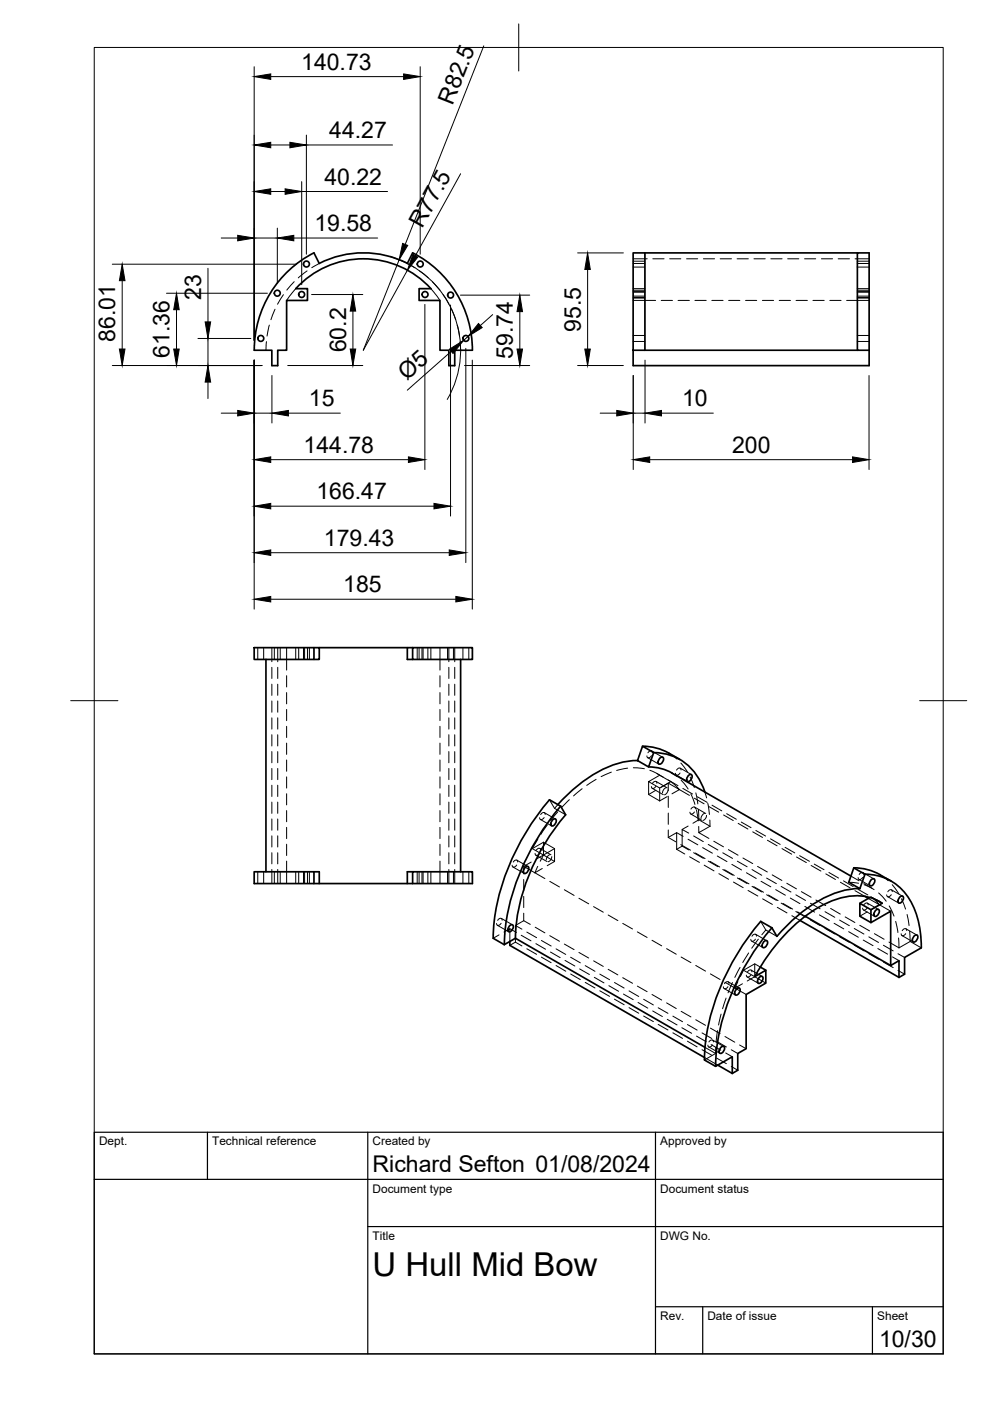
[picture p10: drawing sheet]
<svg xmlns="http://www.w3.org/2000/svg" width="210mm" height="297mm" viewBox="0 0 210 297" stroke-linecap="round" stroke-linejoin="round" font-family="sans-serif">
<!-- layer: Visible -->
<g fill="none" stroke="#000" stroke-width=".36">
<path d="M66.6 53.6a23.1 23.1 0 0 0-12.7 20.6l3.7 .1v3.2h1.3v-3.2h1.9v-10.6h4.4v-2.5h-2.5a19.4 19.4 0 0 1 28.7 0M66.6 53.6l1.1 2.3M86.4 55.8a20.6 20.6 0 0 0-18.7 0M87.5 53.6l-1.1 2.3M87.5 53.6a23.1 23.1 0 0 1 12.7 20.7h-3.8v3.2h-1.2v-3.2h-1.9v-10.6h-4.4v-2.5h2.5M134.2 53.6h2.5v20.7h-2.5zM136.7 53.6h45.1M134.2 74.3v3.2h50.1v-23.9h-2.5v20.7h2.5M136.7 74.3h45.1M53.9 137.3h12.7v2.5h-12.7zM56.4 139.8v45M66.6 137.3h1.1v2.5h-1.1"/>
<path d="M67.7 137.3h18.7M87.5 137.3h12.7v2.5h-12.7zM87.5 137.3h-1.1v2.5h1.1M97.7 139.8v45M136.2 158.2l2.4 1.4-1.1 3-2.3-1.3zM136.2 158.2a11.2 11.2 0 0 1 5.6 1.5l2.3 1.3M138.6 159.6a11.3 11.3 0 0 1 10.9 8.3M116.5 169.6l2.4 1.3 1 1.8a43.7 43.7 0 0 0-10.6 24.7v1.5l-2.4 1.4-2.3-1.4a47.3 47.3 0 0 1 10.7-27.9zM117.1 173.9l.7-.3a.97 .97 0 0 1-.9 1.5 .84 .84 0 0 1 .2-1.2zM118.9 170.9a49.1 49.1 0 0 0-11.9 27.8l-.1 1.6M135.2 161.2a20.3 20.3 0 0 0-12.1 4.9l-2.5 2.1-2.3 2.4M137.5 162.6l3 .4 2 .9"/>
<path d="M139.9 160.8l.6-.3a.97 .97 0 0 1-.8 1.5 .84 .84 0 0 1 .2-1.2zM142.5 163.9l37.9 21.8M145.9 164.5l.7-.3a.97 .97 0 0 1-.9 1.5 .84 .84 0 0 1 .2-1.2zM66.6 187.3v-2.5h-12.7v2.5h46.3v-2.5h-12.7v2.5M66.6 184.8h1.1v2.5M87.5 184.8h-1.1v2.5M108 196.3l.7-.2a.97 .97 0 0 1-.9 1.4 .84 .84 0 0 1 .2-1.2zM108.1 199.6v.8l41.3 23.8M109.3 198.9l40.2 23.2M111.3 183.9l.7-.2a.97 .97 0 0 1-.9 1.5 .84 .84 0 0 1 .2-1.3zM161.3 195.4l2.4 1.3M161.3 195.3a49.1 49.1 0 0 0-11.9 27.8v1.6"/>
<path d="M161.9 199.7l.7-.3a.97 .97 0 0 1-.8 1.5 .84 .84 0 0 1 .1-1.2zM163.7 196.7a49.1 49.1 0 0 0-11.9 27.8l-.1 1.6M169.6 195.1l21 12.1M170.7 194.3l18.1 10.4M181 184l2.4 1.4-1.1 3-2.3-1.3zM181 184a11.2 11.2 0 0 1 5.5 1.4M182.3 188.4a20.7 20.7 0 0 0-12.6 5.3l-2.5 2.2-2.5 2.6-1-1.8M183.4 185.3a11.1 11.1 0 0 1 10.5 7.4 20.8 20.8 0 0 1 1.4 8.3l-3.5 2v3.6l-1.2 .6M183.4 190.1l.7 .4M184.4 190.3l-2.1 1.2M184.7 192.9l-2.4-1.4v2.8l2.4 1.3M184.7 186.6l.6-.3a.97 .97 0 0 1-.8 1.5 .84 .84 0 0 1 .2-1.2z"/>
<path d="M185.6 193.1l.7-.3a.97 .97 0 0 1-.9 1.5 .84 .84 0 0 1 .2-1.2zM185.8 190.8l1.2 .7-2.3 1.4v2.7l4.1-2.4v11.5l1.8-1v3.5M186.5 185.4l2.4 1.4M187 191.5a11.3 11.3 0 0 0-10.9-.4 34.4 34.4 0 0 0-15.3 14.6l-.8 1.4M190.8 190.2l.6-.2a.97 .97 0 0 1-.8 1.5 .84 .84 0 0 1 .2-1.3zM193.8 198.5l.6-.2a.97 .97 0 0 1-.8 1.4 .84 .84 0 0 1 .2-1.2zM156.1 209.7l.7-.2a.97 .97 0 0 1-.9 1.4 .84 .84 0 0 1 .2-1.2zM160 207.1l2.4-1.4v2.7l-4.2 2.4v11.5l-1.8 1.1v3.5l-1.1 .7M161 207.3l.6-.3a.97 .97 0 0 1-.8 1.5 .84 .84 0 0 1 .2-1.2zM161.2 205l1.2 .7M149.4 224.7l2.3 1.4M151.7 226.1l3.6-2v3.5"/>
<path d="M152.2 225.8l3.1 1.8M152.8 222.1l.7-.2a.97 .97 0 0 1-.9 1.4 .84 .84 0 0 1 .2-1.2z"/>
<circle cx="65" cy="56" r=".62"/>
<circle cx="89.1" cy="56" r=".62"/>
<circle cx="55.3" cy="71.8" r=".62"/>
<circle cx="58.8" cy="62.2" r=".62"/>
<circle cx="64" cy="62.4" r=".62"/>
<circle cx="90.1" cy="62.4" r=".62"/>
<circle cx="95.5" cy="62.6" r=".62"/>
<circle cx="98.8" cy="71.8" r=".62"/>
</g>
<!-- layer: Hidden -->
<g fill="none" stroke="#000" stroke-width=".21">
<path d="M62.4 59.7l-1.6 1.8M65.1 57.4l-1.9 1.5M67.7 55.9l-1.6 .9M86.4 55.9l1.5 .9M88.9 57.4l1.9 1.5M91.7 59.7l1.5 1.8M134.2 55.9h2.5M134.2 54.9h3M134.2 56.6h2.5M134.2 55.4h2.5M138.4 54.9h2.4M142 54.9h2.4"/>
<path d="M145.6 54.9h2.3M149.1 54.9h2.4M152.7 54.9h2.4M156.3 54.9h2.4M159.9 54.9h2.3M163.4 54.9h2.4M167 54.9h2.4M170.6 54.9h2.4M174.2 54.9h2.3M177.7 54.9h2.4M181.3 54.9h3M181.8 55.9h2.5"/>
<path d="M181.8 56.6h2.5M181.8 55.4h2.5M56.5 72.4l-.1 1.9M57.1 68.9l-.5 2.4M58.3 65.6l-.9 2.2M60.1 62.5l-1.3 2M62.7 61.2l-1.9 2.5M91.4 61.2l1.9 2.5M94 62.5l1.2 2M95.7 65.6l.9 2.2M96.9 68.9l.5 2.4M97.6 72.4l.1 1.9"/>
<path d="M134.2 61.2h2.5M134.2 63.7h4.8M134.2 63.1h2.5M134.2 61.8h2.5M134.2 63.2h2.5M134.2 61.9h2.5M134.2 72.4h2.5M134.2 71.1h2.5M134.2 62.8h2.5M134.2 61.5h2.5M140.2 63.7h2.4M143.8 63.7h2.4"/>
<path d="M147.3 63.7h2.4M150.9 63.7h2.4M154.5 63.7h2.4M158.1 63.7h2.3M161.6 63.7h2.4M165.2 63.7h2.4M168.8 63.7h2.4M172.4 63.7h2.4M175.9 63.7h2.4M179.5 63.7h4.8M181.8 61.2h2.5M181.8 63.1h2.5"/>
<path d="M181.8 61.8h2.5M181.8 63.2h2.5M181.8 61.9h2.5M181.8 72.4h2.5M181.8 71.1h2.5M181.8 62.8h2.5M181.8 61.5h2.5M54.7 137.3v2.5M55.9 137.3v2.5M57.6 137.3v3M58.2 137.3v2.5M58.9 137.3v3"/>
<path d="M59.4 137.3v2.5M60.8 137.3v4.8M62.7 137.3v2.5M63.3 137.3v2.5M64.3 137.3v2.5M64.6 137.3v2.5M65.2 137.3v2.5M65.6 137.3v2.5M88.5 137.3v2.5M88.9 137.3v2.5M89.5 137.3v2.5M89.7 137.3v2.5"/>
<path d="M90.7 137.3v2.5M91.4 137.3v2.5M93.3 137.3v4.8M94.9 137.3v2.5M95.2 137.3v3M96.1 137.3v2.5M96.4 137.3v3M98.1 137.3v2.5M99.4 137.3v2.5M57.6 141.5v2.4M57.6 145.1v2.3M57.6 148.6v2.4"/>
<path d="M57.6 152.2v2.4M57.6 155.8v2.4M57.6 159.3v2.4M58.9 141.5v2.4M58.9 145.1v2.3M58.9 148.6v2.4M58.9 152.2v2.4M58.9 155.8v2.4M58.9 159.3v2.4M60.8 143.3v2.4M60.8 146.8v2.4M60.8 150.4v2.4"/>
<path d="M60.8 154v2.4M60.8 157.6v2.3M93.3 143.3v2.4M93.3 146.8v2.4M93.3 150.4v2.4M93.3 154v2.4M93.3 157.6v2.3M95.2 141.5v2.4M95.2 145.1v2.3M95.2 148.6v2.4M95.2 152.2v2.4M95.2 155.8v2.4"/>
<path d="M95.2 159.3v2.4M96.4 141.5v2.4M96.4 145.1v2.3M96.4 148.6v2.4M96.4 152.2v2.4M96.4 155.8v2.4M96.4 159.3v2.4M138.2 159.2l2.3 1.4M138.3 159.6a.44 .44 0 0 0-.4-.5 .44 .44 0 0 0-.4 .4l-.1 .1M141.8 159.6l1.7 1.3M57.6 162.9v2.4M57.6 166.5v2.4"/>
<path d="M57.6 170.1v2.4M57.6 173.6v2.4M57.6 177.2v2.4M58.9 162.9v2.4M58.9 166.5v2.4M58.9 170.1v2.4M58.9 173.6v2.4M58.9 177.2v2.4M60.8 161.1v2.4M60.8 164.7v2.4M60.8 168.3v2.4M60.8 171.9v2.3"/>
<path d="M60.8 175.4v2.4M60.8 179v2.4M93.3 161.1v2.4M93.3 164.7v2.4M93.3 168.3v2.4M93.3 171.9v2.3M93.3 175.4v2.4M93.3 179v2.4M95.2 162.9v2.4M95.2 166.5v2.4M95.2 170.1v2.4M95.2 173.6v2.4"/>
<path d="M95.2 177.2v2.4M96.4 162.9v2.4M96.4 166.5v2.4M96.4 170.1v2.4M96.4 173.6v2.4M96.4 177.2v2.4M112.9 179.9l2.3 1.4-.7 1.3M114 177.9l-1.1 2M114.5 179.9l2.3 1.3M114.6 173.7l2.3 1.4M115.2 178.6l2.4 1.3v2.8l-2.4-1.4zM115.2 178.6l-2.3 1.3"/>
<path d="M115.4 173.3l-.1 .1a.47 .47 0 0 1-.4 .4 .47 .47 0 0 1-.5-.4M115.4 172.3l2.4 1.4M115.6 172.7a.48 .48 0 0 0-.5-.5 .48 .48 0 0 0-.5 .5M116 174.9l-1.3 2M116.5 169.6l1.1 1.8 2.3 1.3M117.6 179.9l-4 2.3M118.3 172.1l-1.6 1.9M118.3 170.6l-.7 .8M120.7 169.6l-1.7 1.6M123.4 167.2l-1.8 1.5M126.4 165.2l-2 1.3M129.6 163.7l-2.2 1"/>
<path d="M133.1 162.9l-2.4 .5M134.3 162.8l2.3 .2M137.3 160.6l2.4 1.4M137.5 165.7l2.4-1.3 2.3 1.3-2.3 1.4zM137.5 165.7v2.8l2.4 1.3M137.8 163.3l2.1 1.1M138.1 160.2v.1a.47 .47 0 0 1-.5 .4 .47 .47 0 0 1-.4-.4M138.3 167.1l2.3 1.4M139.1 166.7l-.1 .1a.47 .47 0 0 1-.4 .4 .47 .47 0 0 1-.5-.4M139.1 167.5l-1.6 1M139.1 165.7l2.4 1.4M139.3 164l1.4 .8"/>
<path d="M139.3 166.1a.48 .48 0 0 0-.5-.5 .48 .48 0 0 0-.5 .5M139.9 167.1v2.7M141.2 167l-.4 .3-.3 .8M141.5 168.9l-1.6 .9M141.6 167.4l-.2 .8-.5 .3M141.7 177.6l1.8-1.1v3.6M141.7 166l-1.6 .9M141.7 166v1.6M141.7 168.8v2.4M141.7 172.4v2.4M141.7 176v1.6M141.7 177.6l1.6 .9"/>
<path d="M141.7 165.4l2 1.2M142.2 165.7l1.9 1.7-2.4-1.4M142.5 163.9l1 .7M142.5 168.3l1.6-.9 2.1 1.2M143.4 164.3l2.4 1.4M143.5 176.5l1.3 .8M144.2 163.9h-.1a.47 .47 0 0 1-.4 .5 .47 .47 0 0 1-.5-.5M144.2 162.9l2.4 1.3M144.3 179.1l2.1 1.2M144.4 161.8l1.4 1.9M144.4 163.2a.45 .45 0 0 0-.4-.4 .45 .45 0 0 0-.5 .4l-.1 .1M144.4 165.4l1.5 1.9"/>
<path d="M144.6 179.4l-1.1 .7M144.6 179.4l1.4 .8M144.8 167.2l2 1.1M145.9 177.9l2.1 1.2M145.9 175.1l-1.3 .8M146 176.6l-1.4-.7v3.5M146.3 164.7l.9 2.3M146.5 172.6l2.3 1.3M146.5 168.3l.8 2.2M147.1 177.2l2 1.2M147.2 169.2l2.1 1.2M147.2 172.2a.47 .47 0 0 1-.5 .4 .47 .47 0 0 1-.4-.4"/>
<path d="M147.3 171.1l2.3 1.4M147.4 171.5a.45 .45 0 0 0-.4-.5 .45 .45 0 0 0-.4 .4l-.1 .1M147.5 168.1l.5 2.3M147.7 171.7l.3 2.3M147.9 168.9l2 1.2M148.1 171.6l.1 2.2M148.2 173.8l2.3 1.4M148.2 176.5l2.1 1.3M148.2 173.8l-1.3 .7M149 179.7l2 1.2M149.4 172.5l-.4 .2-.4 .9M149.4 167.9l.4 1.3"/>
<path d="M149.8 172.9l-.3 .7-.4 .4M150.1 170.3l.3 2.4M150.2 179l2 1.2M150.3 171l2.1 1.2M150.5 173.9v1.3M150.5 175.2l-2.3 1.3-.1-1.3M151 170.7l2 1.2M151.3 178.4l2.1 1.1M153.4 172.8l2.1 1.2M154.1 172.5l2 1.2M156.5 174.6l2.1 1.2M157.2 174.3l2 1.2"/>
<path d="M159.6 176.4l2.1 1.2M160.3 176.1l2 1.2M162.7 178.1l2.1 1.2M163.4 177.8l2 1.2M165.8 179.9l2.1 1.2M166.5 179.6l2 1.2M54.7 184.8v2.5M55.9 184.8v2.5M57.6 180.8v2.4M57.6 184.3v3M58.2 184.8v2.5M58.9 180.8v2.4"/>
<path d="M58.9 184.3v3M59.4 184.8v2.5M60.8 182.6v4.7M62.7 184.8v2.5M63.3 184.8v2.5M64.3 184.8v2.5M64.6 184.8v2.5M65.2 184.8v2.5M65.6 184.8v2.5M88.5 184.8v2.5M88.9 184.8v2.5M89.5 184.8v2.5"/>
<path d="M89.7 184.8v2.5M90.7 184.8v2.5M91.4 184.8v2.5M93.3 182.6v4.7M94.9 184.8v2.5M95.2 180.8v2.4M95.2 184.3v3M96.1 184.8v2.5M96.4 180.8v2.4M96.4 184.3v3M98.1 184.8v2.5M99.4 184.8v2.5"/>
<path d="M105.5 196.2l2.3 1.3M105.8 198.2l-1.2 .7M106.3 195.8h-.1a.47 .47 0 0 1-.5 .4 .47 .47 0 0 1-.4-.4M106.3 194.7l2.3 1.4M106.5 195.1a.48 .48 0 0 0-.5-.4 .48 .48 0 0 0-.5 .4M106.8 197.6l1.3-.7v2.7M108.1 196.9l1.4 .8M108.8 183.8l2.3 1.4M109.3 199.8l-1.2 .6M109.3 199.8l1.4 .8M109.6 183.4l-.1 .1a.48 .48 0 0 1-.4 .3 .48 .48 0 0 1-.5-.3v-.1M109.6 182.4l2.4 1.3"/>
<path d="M109.8 182.8a.48 .48 0 0 0-.5-.5 .48 .48 0 0 0-.5 .5M110.5 198.3l2.1 1.2M110.7 197l-1.4-.8v3.6M111 183.7l2.4 1.3M111 183.7v1.6M111 186.5v2.4M111 190v2.4M111 193.6v1.6M111 195.2l1.4 .8M111 195.2l-1.7 1M111.7 197.6l2.1 1.2M112.6 182.8l-1.6 .9"/>
<path d="M113.4 185l2.1 1.3M113.5 196.6l2 1.2M113.6 181.3l2.4 1.4M114 183.7l-.6 1.3M114.4 180.9v.1a.47 .47 0 0 1-.5 .4 .47 .47 0 0 1-.4-.5M114.6 180.3a.45 .45 0 0 0-.4-.5 .45 .45 0 0 0-.5 .4v.1M114.8 199.4l2.1 1.2M115 184.1l-1.6 .9M116.6 181.2l-.5 .4-.3 .7M116.6 186.9l2 1.2M116.6 198.4l2 1.2M117 181.6l-.2 .7-.6 .4"/>
<path d="M117.6 182.7l-1.6 .8M119.7 188.6l2 1.3M122.7 190.4l2.1 1.2M125.9 192.2l2 1.2M128.9 194l2.1 1.2M132 195.8l2.1 1.2M135.1 197.6l2.1 1.2M138.2 199.4l2.1 1.1M143.5 180.1l1.7 1M146.2 181.7l2.1 1.1M147.1 180.8l2 1.2M147.4 180.9l2.1 1.1"/>
<path d="M149.3 183.4l2.1 1.2M150.2 182.6l2 1.2M150.5 182.6l2.1 1.2M152.1 181.5l2 1.2M152.4 185.2l2.1 1.2M153.2 184.3l2.1 1.2M153.2 180.8l2.1 1.2M153.6 184.4l2.1 1.2M154.4 180.1l2.1 1.2M155.2 183.3l2 1.2M155.5 187l2.1 1.2M156.3 186.1l2.1 1.2"/>
<path d="M156.3 182.6l2.1 1.2M156.7 186.2l2.1 1.2M157.5 181.9l2.1 1.2M158.3 185l2 1.3M158.6 188.8l2.1 1.2M159.4 199.5l2.3 1.4M159.4 187.9l2.1 1.2M159.4 184.4l2.1 1.2M159.8 188l2.1 1.2M160.2 199.1l-.1 .1a.47 .47 0 0 1-.4 .4 .47 .47 0 0 1-.5-.4M160.2 198.1l2.4 1.4M160.4 198.5a.48 .48 0 0 0-.5-.5 .48 .48 0 0 0-.5 .5"/>
<path d="M160.6 183.7l2.1 1.2M160.8 199.1l-1.4 1.9M161.3 195.4l1.1 1.8M161.4 186.8l2 1.2M161.5 198.2l.9-1 2.3 1.3M161.7 190.6l2.1 1.2M162.5 189.7l2.1 1.2M162.5 186.2l2.1 1.2M162.9 189.8l2.1 1.2M163.7 185.5l2.1 1.2M164.5 188.6l2 1.2M164.8 192.4l2.1 1.2"/>
<path d="M165.6 191.5l2.1 1.2M165.6 187.9l2.1 1.2M166 191.5l2.1 1.3M166.8 187.3l2.1 1.2M167.6 190.4l2 1.2M167.9 194.1l1.7 1M168.7 193.3l2.1 1.2M168.7 189.7l2.1 1.2M168.9 181.7l2.1 1.2M169.1 193.3l1.6 1M169.5 181.4l2.1 1.2M169.9 189l2.1 1.2"/>
<path d="M170.6 192.2l2.1 1.2M171.8 195.1l2.1 1.1M171.8 191.5l2.1 1.2M172 183.5l2.1 1.2M172.6 183.2l2.1 1.2M173 190.8l2.1 1.2M173.7 194l2.1 1.2M174.9 196.8l2.1 1.2M174.9 193.3l2.1 1.2M175.1 185.3l2 1.2M175.7 185l2.1 1.2M176.1 192.6l2.1 1.2"/>
<path d="M176.8 195.8l2.1 1.1M178 198.6l2.1 1.2M178 195.1l2.1 1.2M178.2 187.1l2 1.1M178.8 186.8l2.1 1.2M179.2 194.4l2.1 1.2M179.9 197.5l2.1 1.2M180 187.1l2 .2M180.4 185.7l1.7 1M181.1 196.9l2.1 1.1M181.3 188.8l2.1 1.3M181.9 188.6l2.1 1.1"/>
<path d="M182.1 186.4l2.4 1.4M182.3 196.2l2.1 1.2M182.9 186v.1a.47 .47 0 0 1-.5 .4 .47 .47 0 0 1-.5-.4M182.9 185l2.4 1.4M183 199.3l2.1 1.2M183.1 192.9l2.3 1.4M183.1 185.4a.48 .48 0 0 0-.5-.5 .48 .48 0 0 0-.4 .5M183.2 187.3l1.7 1M183.2 187.6l2.1 1M183.9 192.5l-.1 .1a.47 .47 0 0 1-.4 .4 .47 .47 0 0 1-.5-.5M183.9 193.3l-1.6 1M183.9 191.5l2.4 1.3"/>
<path d="M184.1 191.9a.44 .44 0 0 0-.4-.5 .44 .44 0 0 0-.5 .4l-.1 .1M184.1 190.5l2.4 1.3-1.8-1.6 1.1 .6M184.2 198.6l2.1 1.2M184.7 190.2l-.3 .1M184.9 192.8l1.6-1 2.3 1.4M185 190.3l1.4 .8M185.4 198l2.1 1.1M186.3 189.3l1.6 1.8M186.5 185.4l1.8 1.3M188.2 190.1l2.3 1.4M188.5 199.7l2.1 1.3M188.5 192.1l1 2.1"/>
<path d="M189 189.7h-.1a.47 .47 0 0 1-.4 .5 .47 .47 0 0 1-.5-.4v-.1M189 188.7l2.4 1.3M189.2 187.6l1.4 1.9M189.2 189a.48 .48 0 0 0-.5-.4 .48 .48 0 0 0-.5 .5M189.9 195.4l.5 2.3M190.5 198.9l.1 2.1M191.1 190.5l.9 2.3M191.2 198.4l2.4 1.3M192 198a.47 .47 0 0 1-.4 .4 .47 .47 0 0 1-.5-.4M192.1 196.9l2.3 1.4M192.2 197.3a.48 .48 0 0 0-.5-.4 .48 .48 0 0 0-.4 .4M192.3 193.9l.4 2.3"/>
<path d="M192.9 197.4l.1 2.2M193 199.6l2.3 1.4M193 199.6l-2.4 1.4M111.7 201.2l2.1 1.1M113.6 200.1l2.1 1.2M114.8 202.9l2.1 1.2M116.7 201.9l2.1 1.1M117.9 204.7l2.1 1.2M117.9 201.2l2.1 1.2M119.7 200.2l2 1.1M119.8 203.6l2.1 1.2M121 206.5l2 1.2"/>
<path d="M121 203l2 1.1M122.7 201.9l2.1 1.2M122.9 205.4l2.1 1.2M124.1 208.3l2.1 1.2M124.1 204.7l2.1 1.2M125.9 203.7l2 1.2M126 207.2l2.1 1.2M127.2 210.1l2 1.2M127.2 206.5l2 1.2M128.9 205.5l2.1 1.2M129.1 209l2 1.2M130.3 211.8l2 1.2"/>
<path d="M130.3 208.3l2 1.2M132 207.3l2.1 1.2M132.2 210.8l2.1 1.1M133.4 213.6l2 1.2M133.4 210.1l2 1.2M135.1 209.1l2.1 1.2M135.3 212.5l2.1 1.2M136.5 215.4l2 1.2M136.5 211.9l2 1.2M138.2 210.8l2.1 1.2M138.4 214.3l2 1.2M139.6 217.2l2 1.2"/>
<path d="M139.6 213.7l2 1.1M141.3 201.1l2.1 1.2M141.3 212.6l2.1 1.2M141.5 216.1l2.1 1.2M142.7 219l2 1.2M142.7 215.4l2 1.2M144.4 202.9l2.1 1.2M144.4 214.4l2.1 1.2M144.6 217.9l2 1.2M145.8 217.2l2 1.2M147.5 204.7l2.1 1.2M147.5 216.2l2.1 1.2"/>
<path d="M147.7 219.7l2 1.2M148.8 219l2.1 1.2M150.6 206.5l2.1 1.2M150.6 218l2.1 1.2M152.1 218.5l-.3 2.4M152.9 215l-.5 2.3M153.6 209.6l2.3 1.4M153.7 208.3l2.1 1.2M153.7 219.8l2.1 1.2M153.9 211.6l-.7 2.3M154.3 209.2a.47 .47 0 0 1-.5 .5 .47 .47 0 0 1-.4-.5M154.4 208.2l2.3 1.3"/>
<path d="M154.6 208.5a.45 .45 0 0 0-.4-.4 .45 .45 0 0 0-.5 .4l-.1 .1M155.3 208.3l-.9 2.2M155.8 209.5l2.4 1.3M156.4 208.1l-.6 1.4M156.9 205.1l-1.1 2.1M157 207l.6-1.3 2.4 1.4-1.6 .9M157.4 208.6l-1.6 .9M158.4 207.1l2.4 1.4M158.7 202l-1.2 2.1M159.2 206.7v.1a.48 .48 0 0 1-.5 .3 .48 .48 0 0 1-.5-.3v-.1M159.3 205.7l2.3 1.3M159.4 206.1a.48 .48 0 0 0-.5-.5 .48 .48 0 0 0-.4 .5"/>
<path d="M160 204.4v2.7l2.4 1.3M161.2 205l-1.2-.6-2.4 1.3M181.1 200.4l2.1 1.2M184.2 202.2l2.1 1.2M186.1 201.1l2.1 1.2M187.3 204l2.1 1.2M187.3 200.4l2.1 1.2M189.2 202.9l1.4 .8M190.4 205.7l1.4 .9M190.4 202.2l1.4 .8M145.8 220.8l2 1.2M148.8 222.6l2.1 1.1"/>
<path d="M149.4 224.2l2.8 1.6M150.3 222l2.3 1.3M150.8 221.5l2 1.2M151 221.6a.46 .46 0 0 1-.5 .4 .46 .46 0 0 1-.4-.4M151.1 220.5l2.3 1.4M151.3 220.9a.48 .48 0 0 0-.5-.4 .48 .48 0 0 0-.5 .4M151.7 223.4l-2.3 1.3M151.7 222v1.4l-2.2-1.3M151.9 224.3l2.1 1.2M151.9 220.8l2.1 1.2M153.9 223.3l1.4 .8M155 226.1l1.4 .8"/>
<path d="M155 222.6l1.4 .8M156.8 221.6l1.4 .7"/>
</g>
<!-- layer: BORDER -->
<path d="M20 10.1h180v276.9h-180zM110 5.1v10M15 148.6h10M195 148.6h10" fill="none" stroke="#000" stroke-width=".21"/>
<!-- layer: TITLEBLOCK -->
<path d="M20 240.1h180v46.9h-180zM20 250h180M44 240.1v9.9M78 240.1v46.9M139 240.1v46.9M78 260.1h122M139 277.1h61M149 277.1v9.9M185 277.1v9.9" fill="none" stroke="#000" stroke-width=".25"/>
<!-- layer: FD_Dimensions -->
<g fill="none" stroke="#000" stroke-width=".21">
<path d="M53.9 14.1v58.1M57.4 16.2h28.2M89.1 14.1v39.8M102.6 9.7l-16.7 42.1M57.4 30.7h4.1M64 38.5v21.9M65 28.6v25.3M65 30.7h18.2M97.7 36.8l-9.6 17.4M23.8 56h39.1M25.9 59.5v14.5M44.1 56.9v11.3"/>
<path d="M46.9 50.5h3.5M53.9 50.5h4.9M57.4 40.6h3.1M58.8 48.4v11.7M62.3 50.5h17.8M64 40.6h18.2M82.6 54.4a20.6 20.6 0 0 1 12.2 30.3M84.6 55.1l-7.6 19.2 9.4-17M122.5 53.6h9.7M124.6 57.1v16.9M23.8 77.5h31.7M35.3 62.2h21.4"/>
<path d="M37.4 65.7v8.3M42 71.8h11.2M44.1 71.8v5.7M53.9 76.4v52.7M57.7 79.6v10.1M61 77.5h15.9M66.1 62.4h10.8M74.8 66v8M90.1 64.5v35.1M95.5 64.7v44.7M95.7 74.5l-9.3 8.2M97.6 62.6h14.7"/>
<path d="M98.5 77.5h13.8M98.8 73.9v45.4M99.2 71.3l-.9 .9M100.1 76.4v52.7M104.5 66.7l-2.6 2.3M110.2 66.1v7.9M122.5 77.5h9.7M134.3 79.6v20M136.8 76.4v13.3M184.3 79.6v20M44.1 81v3.5M46.9 87.6h3.5"/>
<path d="M53.9 87.6h3.8M57.4 97.5h29.2M61.2 87.6h11M127.3 87.6h3.5M134.3 87.6h2.5M137.8 97.5h43M140.3 87.6h10.9M57.4 117.2h37.8M57.4 107.3h34.6M57.4 127h39.2"/>
</g>
<g fill="#000" stroke="#000" stroke-width=".21">
<path d="M53.9 16.2l3.5-.5v1.1zM85.6 15.7l3.5 .5-3.5 .6zM53.9 30.7l3.5-.5v1.1zM61.5 30.2l3.5 .5-3.5 .6zM25.9 56l.6 3.5h-1.2zM50.4 49.9l3.5 .6-3.5 .6zM53.9 40.6l3.5-.6v1.2zM60.5 40l3.5 .6-3.5 .6zM58.8 50.5l3.5-.6v1.2zM85.4 51.6l1 .4-1.8 3.1zM87.5 53.9l1.1 .6-2.2 2.8zM124.6 53.6l.6 3.5h-1.2z"/>
<path d="M25.3 74h1.2l-.6 3.5zM36.8 74h1.2l-.6 3.5zM37.4 62.2l.6 3.5h-1.2zM43.5 68.2h1.2l-.6 3.6zM74.3 74h1.1l-.6 3.5zM74.8 62.4l.6 3.6h-1.1zM95.3 74l3-1.8-2.2 2.7zM101.5 68.6l.7 .9-3 1.8zM109.6 74h1.2l-.6 3.5zM110.2 62.6l.6 3.5h-1.2zM124 74h1.2l-.6 3.5zM44.1 77.5l.6 3.5h-1.2z"/>
<path d="M50.4 87l3.5 .6-3.5 .6zM53.9 97.5l3.5-.6v1.2zM57.7 87.6l3.5-.6v1.2zM86.6 96.9l3.5 .6-3.5 .6zM130.8 87l3.5 .6-3.5 .6zM134.3 97.5l3.5-.6v1.2zM136.8 87.6l3.5-.6v1.2zM180.8 96.9l3.5 .6-3.5 .6zM53.9 117.2l3.5-.6v1.2zM53.9 107.3l3.5-.6v1.2zM92 106.7l3.5 .6-3.5 .6zM95.2 116.6l3.6 .6-3.6 .6z"/>
<path d="M53.9 127l3.5-.5v1.1zM96.6 126.5l3.5 .5-3.5 .6z"/>
</g>
<text font-size="7" x="79" y="270.6">U Hull Mid Bow</text>
<g font-size="4.9">
<text x="63.9" y="14.8">140.73</text>
<text x="96" y="22.4" transform="rotate(-68 96 22.4)">R82.5</text>
<text x="69.8" y="29.3">44.27</text>
<text x="68.8" y="39.1">40.22</text>
<text x="66.7" y="49">19.58</text>
<text x="89.5" y="48.6" transform="rotate(-61 89.5 48.6)">R77.5</text>
<text x="42.6" y="63.5" transform="rotate(-90 42.6 63.5)">23</text>
<text x="123.1" y="70.3" transform="rotate(-90 123.1 70.3)">95.5</text>
<text x="24.4" y="72.5" transform="rotate(-90 24.4 72.5)">86.01</text>
<text x="36" y="75.9" transform="rotate(-90 36 75.9)">61.36</text>
<text x="73.4" y="74.7" transform="rotate(-90 73.4 74.7)">60.2</text>
<text x="108.8" y="76.1" transform="rotate(-90 108.8 76.1)">59.74</text>
<text x="86.2" y="80.8" transform="rotate(-41 86.2 80.8)">Ø5</text>
<text x="65.5" y="86.1">15</text>
<text x="144.6" y="86.1">10</text>
<text x="64.4" y="96">144.78</text>
<text x="155.2" y="96">200</text>
<text x="67.1" y="105.9">166.47</text>
<text x="68.7" y="115.7">179.43</text>
<text x="72.8" y="125.6">185</text>
<text x="79" y="248.5">Richard Sefton 01/08/2024</text>
<text x="186.4" y="285.7">10/30</text>
</g>
<g font-size="2.5">
<text x="21" y="242.9">Dept.</text>
<text x="45" y="242.9">Technical reference</text>
<text x="79" y="242.9">Created by</text>
<text x="140" y="242.9">Approved by</text>
<text x="79" y="252.8">Document type</text>
<text x="140" y="252.8">Document status</text>
<text x="79" y="262.9">Title</text>
<text x="140" y="262.9">DWG No.</text>
<text x="140" y="279.9">Rev.</text>
<text x="150" y="279.9">Date of issue</text>
<text x="186" y="279.9">Sheet</text>
</g>
</svg>
